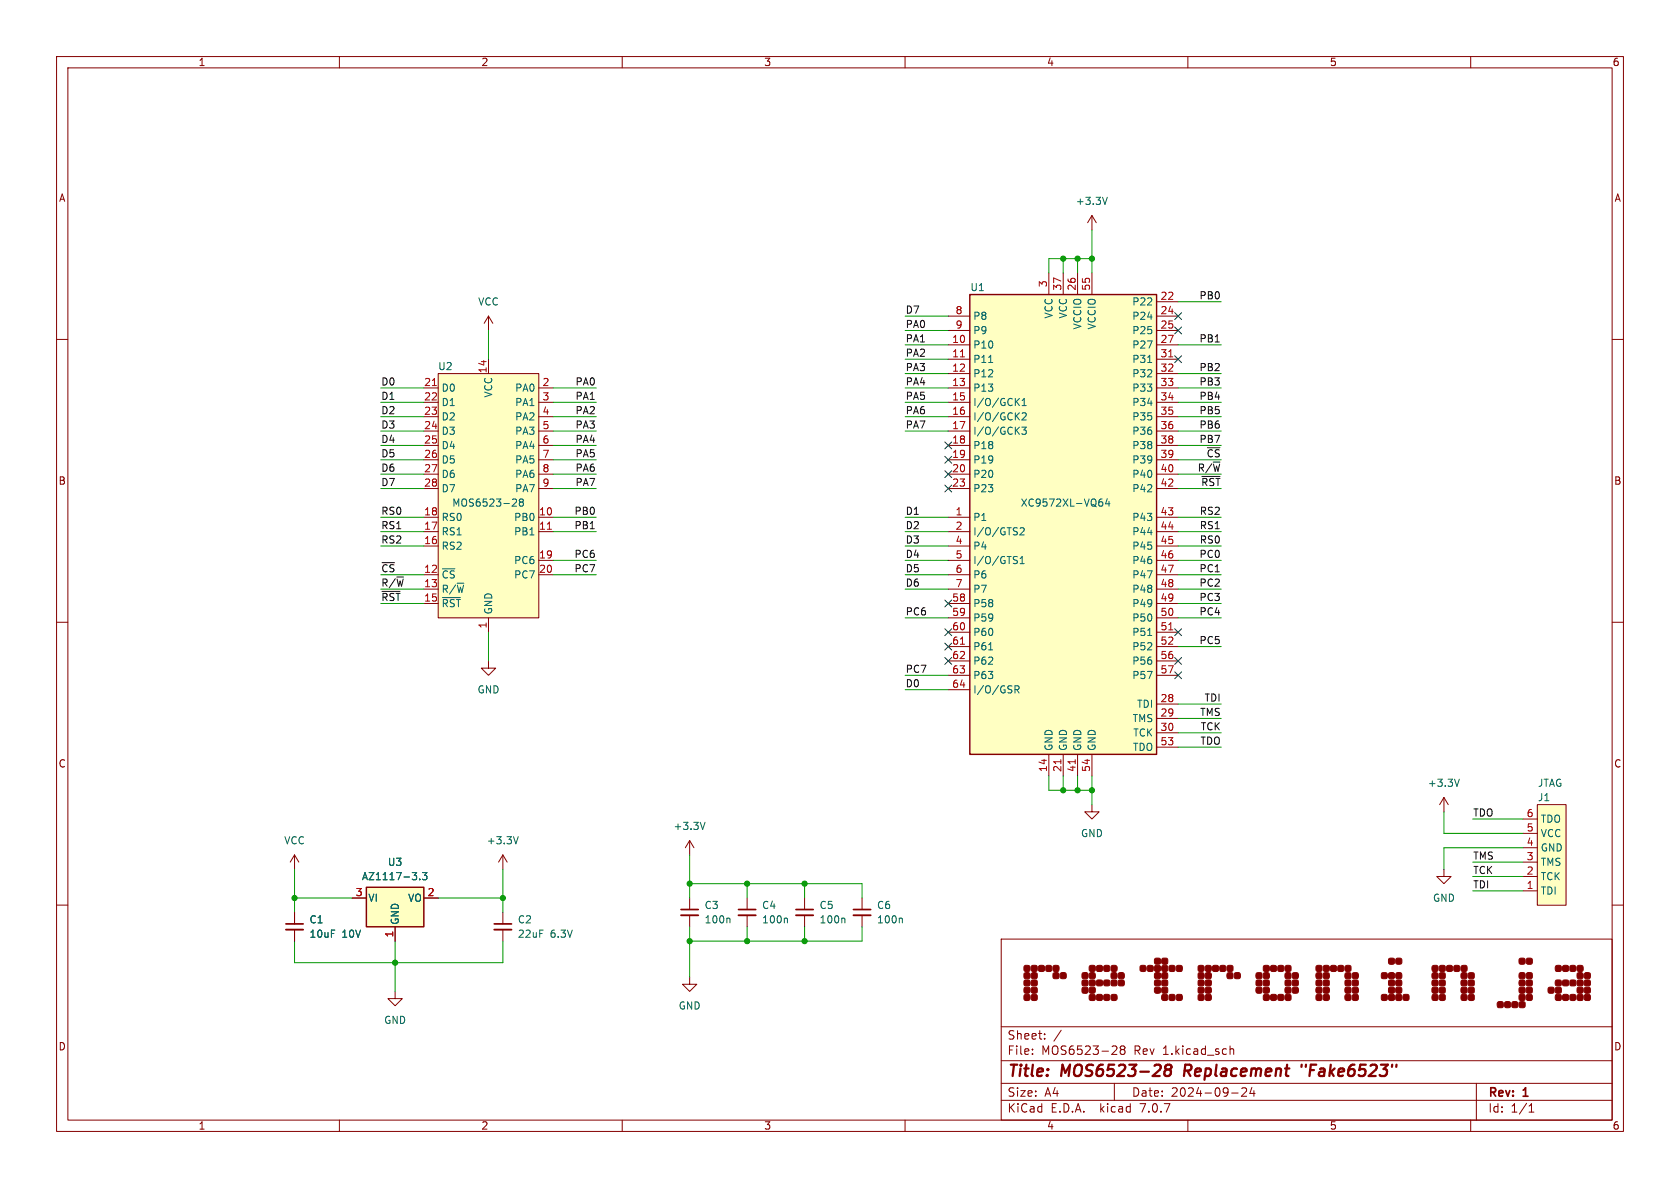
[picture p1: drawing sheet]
<svg xmlns="http://www.w3.org/2000/svg" width="297mm" height="210mm" viewBox="0 0 297 210" stroke-linecap="round" stroke-linejoin="round" font-family="sans-serif">
<g fill="none" stroke="#840000" stroke-width=".18">
<path d="M10 10h277v190h-277zM12 12h273v186h-273zM60 10v2M110 10v2M160 10v2M210 10v2M260 10v2M193 38.1l-.7 1.3M193 38.1v2.5M193 38.1l.8 1.3M10 60h2M86.4 55.9l-.8 1.3"/>
<path d="M86.4 55.9v2.5M86.4 55.9l.7 1.3M167.6 55.9h3.8M167.6 58.4h3.8M185.4 48.3v3.8M188 48.3v3.8M190.5 48.3v3.8M193 48.3v3.8M204.5 53.3h3.8M204.5 55.9h3.8M204.5 58.4h3.8M285 60h2"/>
<path d="M74.9 68.6h2.6M74.9 71.1h2.6M74.9 73.7h2.6M74.9 76.2h2.6M74.9 78.7h2.6M77.5 66h17.7v43.2h-17.7zM86.4 63.5v2.5M95.2 68.6h2.6M95.2 71.1h2.6M95.2 73.7h2.6M95.2 76.2h2.6M95.2 78.7h2.6"/>
<path d="M167.6 61h3.8M167.6 63.5h3.8M167.6 66h3.8M167.6 68.6h3.8M167.6 71.1h3.8M167.6 73.7h3.8M167.6 76.2h3.8M167.6 78.7h3.8M204.5 61h3.8M204.5 63.5h3.8M204.5 66h3.8M204.5 68.6h3.8"/>
<path d="M204.5 71.1h3.8M204.5 73.7h3.8M204.5 76.2h3.8M204.5 78.7h3.8M74.9 91.4h2.6M74.9 81.3h2.6M74.9 94h2.6M74.9 83.8h2.6M74.9 86.4h2.6M74.9 96.5h2.6M95.2 91.4h2.6M95.2 81.3h2.6"/>
<path d="M95.2 94h2.6M95.2 83.8h2.6M95.2 86.4h2.6M95.2 99.1h2.6M167.6 91.4h3.8M167.6 81.3h3.8M167.6 94h3.8M167.6 83.8h3.8M167.6 86.4h3.8M167.6 96.5h3.8M167.6 99.1h3.8M204.5 91.4h3.8"/>
<path d="M204.5 81.3h3.8M204.5 94h3.8M204.5 83.8h3.8M204.5 86.4h3.8M204.5 96.5h3.8M204.5 99.1h3.8M10 110h2M74.9 101.6h2.6M74.9 104.1h2.6M74.9 106.7h2.6M86.4 116.8v1.3h1.2l-1.2 1.3-1.3-1.3h1.3M86.4 109.2v2.6"/>
<path d="M95.2 101.6h2.6M167.6 101.6h3.8M167.6 104.1h3.8M167.6 106.7h3.8M167.6 109.2h3.8M167.6 111.8h3.8M167.6 114.3h3.8M167.6 116.8h3.8M167.6 119.4h3.8M204.5 101.6h3.8M204.5 104.1h3.8M204.5 106.7h3.8"/>
<path d="M204.5 109.2h3.8M204.5 111.8h3.8M204.5 114.3h3.8M204.5 116.8h3.8M204.5 119.4h3.8M285 110h2M167.6 121.9h3.8M185.4 133.4v3.8M188 133.4v3.8M190.5 133.4v3.8M193 133.4v3.8M204.5 124.5h3.8"/>
<path d="M204.5 127h3.8M204.5 129.5h3.8M204.5 132.1h3.8M10 160h2M52.1 151.1v2.6M52.1 151.1l-.8 1.3M52.1 151.1l.7 1.3M62.2 158.8h2.6M74.9 158.8h2.6M88.9 151.1l-.8 1.3M88.9 151.1v2.6M88.9 151.1l.8 1.3"/>
<path d="M121.9 148.6v2.5M121.9 158.8v2M121.9 148.6l-.7 1.3M121.9 148.6l.8 1.3M132.1 158.8v2M142.2 158.8v2M152.4 158.8v2M193 142.2v1.3h1.3l-1.3 1.3-1.2-1.3h1.2M255.3 153.7v1.2h1.2l-1.2 1.3-1.3-1.3h1.3M255.3 141l-.8 1.2M255.3 141v2.5M255.3 141l.7 1.2"/>
<path d="M269.2 157.5h2.6M269.2 154.9h2.6M269.2 152.4h2.6M269.2 149.9h2.6M269.2 147.3h2.6M269.2 144.8h2.6M271.8 142.2h5.1v17.8h-5.1zM285 160h2M52.1 161.3v2M52.1 164.3v2.1M69.8 175.3v1.2h1.3l-1.3 1.3-1.2-1.3h1.2M69.8 163.8v2.6"/>
<path d="M88.9 161.3v2M88.9 164.3v2.1M121.9 172.7v1.3h1.3l-1.3 1.3-1.3-1.3h1.3M121.9 161.8v2M132.1 161.8v2M142.2 161.8v2M152.4 161.8v2M177 166h108v32h-108zM60 198v2M110 198v2M160 198v2M177 194.5h108"/>
<path d="M177 191.5h108M177 187.5h108M177 181.5h108M182.5 186.3v.1M182.5 185.5v.1M184.7 183.6v.1M184.7 182.8v.1M187.6 182.1l-1.3 2M196.8 184.9l.5 .1 .2 .3-1 1.1h1M197 191.5v3M198.3 185.5l-.3-.2 .3-.4h.3l.3 .3-.3 .3M198.3 185.5l-.3 .3 .1 .5 .2 .1h.3l.3-.3-.1-.4-.2-.2"/>
<path d="M198.3 185.5h.3M210 198v2M217.5 184.9v1.5M217.5 185.5l.2-.1 .3 .1 .1 .9M217.7 193.2h1.2M220.3 192.4v.5l-.8 .9h.9M221.3 192.2l-.3 1.1h.9M221.7 192.8v1M260 198v2M261 191.5v6.5M270.3 196.6h.9M270.3 195.5l.4-.4v1.5"/>
</g>
<path d="M206.3 189.1l-.3-.2v-.3a.64 .64 0 0 1 1.1-.2 .44 .44 0 0 1-.4 .7M206.3 189.1a.65 .65 0 0 0-.3 1 .65 .65 0 0 0 .8-.1 .65 .65 0 0 0 .1-.8l-.2-.1M206.3 189.1h.4M209.6 188.2l-.3 2M230.1 188.2v.4M230.9 188.2l-.1 .4" fill="none" stroke="#840000" stroke-width=".4"/>
<g fill="#840000" stroke="#840000" stroke-width=".18">
<path d="M264.8 177.2a.59 .59 0 0 1 .8 0 .59 .59 0 0 1 0 .8 .59 .59 0 0 1-.8 0l-.1-.6z"/>
<path d="M266.1 177.2a.61 .61 0 0 1 .9 0 .61 .61 0 0 1-.1 .8 .61 .61 0 0 1-.9-.1z"/>
<path d="M194 175.8a.6 .6 0 0 1 .9 .2 .6 .6 0 0 1-.2 .8 .6 .6 0 0 1-.9-.2z"/>
<path d="M226 175.9v-.1a.6 .6 0 0 1 .9 .1 .6 .6 0 0 1-.1 .9 .6 .6 0 0 1-.9-.2z"/>
<path d="M246.8 175.9a.59 .59 0 0 1 .9 0 .59 .59 0 0 1-.1 .9 .59 .59 0 0 1-.8-.2z"/>
<path d="M248.2 175.8a.6 .6 0 0 1 .8 .2 .6 .6 0 0 1-.1 .8 .6 .6 0 0 1-.9-.2z"/>
<path d="M253.3 175.8a.6 .6 0 0 1 .9 .2 .6 .6 0 0 1-.2 .8 .6 .6 0 0 1-.8-.2z"/>
<path d="M270 175.8a.6 .6 0 0 1 .8 .2 .6 .6 0 0 1-.1 .8 .6 .6 0 0 1-.9-.2z"/>
<path d="M275.1 175.8a.6 .6 0 0 1 .9 .2 .6 .6 0 0 1-.2 .8 .6 .6 0 0 1-.8-.2z"/>
<path d="M191.4 174.6v-.1a.62 .62 0 0 1 .9 .2 .62 .62 0 0 1-.1 .8 .62 .62 0 0 1-.9-.1z"/>
<path d="M192.7 174.6v-.1a.6 .6 0 0 1 .8 .2 .6 .6 0 0 1-.1 .8 .6 .6 0 0 1-.8-.1l-.1-.5z"/>
<path d="M213.2 174.6a.61 .61 0 0 1 .8 0 .61 .61 0 0 1 0 .9 .61 .61 0 0 1-.9-.1z"/>
<path d="M223.4 174.6a.61 .61 0 0 1 .9 0 .61 .61 0 0 1-.1 .9 .61 .61 0 0 1-.8-.1z"/>
<path d="M228.5 174.6a.6 .6 0 0 1 .9 0 .6 .6 0 0 1 0 .9 .6 .6 0 0 1-.9-.1z"/>
<path d="M234 174.6a.6 .6 0 0 1 .9 0 .6 .6 0 0 1-.1 .9 .6 .6 0 0 1-.8-.1z"/>
<path d="M239.1 174.6a.6 .6 0 0 1 .9 0 .6 .6 0 0 1 0 .9 .6 .6 0 0 1-.9-.1z"/>
<path d="M245.5 174.6a.61 .61 0 0 1 .9 0 .61 .61 0 0 1 0 .9 .61 .61 0 0 1-.9-.1z"/>
<path d="M181.1 173.3a.62 .62 0 0 1 .8 0 .62 .62 0 0 1 .2 .8 .62 .62 0 0 1-.9 .2 .62 .62 0 0 1-.1-1z"/>
<path d="M182.4 173.3l.2-.1a.6 .6 0 0 1 .8 .3 .6 .6 0 0 1-.3 .8 .6 .6 0 0 1-.8-.4z"/>
<path d="M192.7 173.3l.1-.1a.57 .57 0 0 1 .8 .3v.2a.51 .51 0 0 1-.1 .5 .51 .51 0 0 1-.6 .1 .59 .59 0 0 1-.2-1z"/>
<path d="M195.2 173.3l.1-.1a.56 .56 0 0 1 .9 .6v.2a.64 .64 0 0 1-1 .1l-.1-.5z"/>
<path d="M196.5 173.3a.63 .63 0 0 1 1 .3 .52 .52 0 0 1-.1 .6 .52 .52 0 0 1-.6 .1 .46 .46 0 0 1-.4-.8z"/>
<path d="M197.8 173.3a.62 .62 0 0 1 .8 0 .62 .62 0 0 1 .2 .8 .62 .62 0 0 1-1 .2 .62 .62 0 0 1 0-1z"/>
<path d="M204.2 173.3l.1-.1a.6 .6 0 0 1 .8 .3 .6 .6 0 0 1-.1 .7 .6 .6 0 0 1-.8 0l-.1-.6z"/>
<path d="M211.9 173.3a.66 .66 0 0 1 1 .3 .59 .59 0 0 1-.8 .7 .59 .59 0 0 1-.2-1z"/>
<path d="M213.2 173.3h.1a.62 .62 0 0 1 .9 .2 .56 .56 0 0 1-.1 .7 .56 .56 0 0 1-.7 .1 .37 .37 0 0 1-.3-.5z"/>
<path d="M234 173.3a.63 .63 0 0 1 1 .3 .52 .52 0 0 1-.1 .6 .52 .52 0 0 1-.6 .1 .46 .46 0 0 1-.4-.8z"/>
<path d="M245.6 173.3h.1a.59 .59 0 0 1 .9 .2v.2a.51 .51 0 0 1-.2 .5 .51 .51 0 0 1-.6 .1 .37 .37 0 0 1-.3-.5z"/>
<path d="M246.9 173.3l.1-.1a.57 .57 0 0 1 .8 .3v.2a.51 .51 0 0 1-.1 .5 .51 .51 0 0 1-.6 .1 .59 .59 0 0 1-.2-1z"/>
<path d="M253.3 173.3l.1-.1a.6 .6 0 0 1 .8 .3 .6 .6 0 0 1-.2 .7 .6 .6 0 0 1-.8 0l-.1-.6z"/>
<path d="M258.4 173.3l.1-.1a.6 .6 0 0 1 .8 .3 .6 .6 0 0 1-.1 .8 .6 .6 0 0 1-.8-.1l-.1-.6z"/>
<path d="M268.7 173.3l.1-.1a.57 .57 0 0 1 .8 .3v.2a.51 .51 0 0 1-.1 .5 .51 .51 0 0 1-.6 .1 .58 .58 0 0 1-.4-.4 .58 .58 0 0 1 .2-.6z"/>
<path d="M269.9 173.3a.64 .64 0 0 1 1 .3 .52 .52 0 0 1-.1 .6 .52 .52 0 0 1-.6 .1 .47 .47 0 0 1-.4-.8z"/>
<path d="M277.6 173.3a.63 .63 0 0 1 1 .3 .52 .52 0 0 1-.1 .6 .52 .52 0 0 1-.6 .1 .46 .46 0 0 1-.4-.8z"/>
<path d="M278.9 173.3a.62 .62 0 0 1 .8 0 .62 .62 0 0 1 .2 .8 .62 .62 0 0 1-.9 .2 .62 .62 0 0 1-.1-1z"/>
<path d="M280.2 173.3l.1-.1a.59 .59 0 0 1 .9 .3 .59 .59 0 0 1-.4 .8 .59 .59 0 0 1-.7-.4z"/>
<path d="M181.1 172a.62 .62 0 0 1 .9 0 .62 .62 0 0 1-.1 .9 .62 .62 0 0 1-.9-.1z"/>
<path d="M186.2 172a.6 .6 0 0 1 .9 .1 .6 .6 0 0 1-.1 .8 .6 .6 0 0 1-.8 0z"/>
<path d="M187.6 172a.63 .63 0 0 1 .8 .1 .63 .63 0 0 1-.1 .9 .63 .63 0 0 1-.8-.2l-.1-.5z"/>
<path d="M192.7 172a.63 .63 0 0 1 .9 .1 .63 .63 0 0 1-.1 .9 .63 .63 0 0 1-.9-.2v-.6z"/>
<path d="M197.8 172a.62 .62 0 0 1 .9 0 .62 .62 0 0 1-.1 .9 .62 .62 0 0 1-.9-.1z"/>
<path d="M205.5 172h.1a.62 .62 0 0 1 .8 .1 .62 .62 0 0 1-.1 .9 .62 .62 0 0 1-.9-.2z"/>
<path d="M211.9 172h.1a.58 .58 0 0 1 .9 .3 .59 .59 0 0 1-.7 .7 .59 .59 0 0 1-.4-.9z"/>
<path d="M222.1 172.1a.61 .61 0 0 1 .7-.1 .61 .61 0 0 1 .3 .7 .57 .57 0 0 1-.6 .3 .57 .57 0 0 1-.5-.5z"/>
<path d="M227.3 172h.1a.62 .62 0 0 1 .8 .1 .62 .62 0 0 1-.2 .9 .62 .62 0 0 1-.8-.2z"/>
<path d="M228.6 172h.1a.58 .58 0 0 1 .9 .3 .57 .57 0 0 1-.4 .7 .57 .57 0 0 1-.7-.3z"/>
<path d="M232.7 172h.1a.61 .61 0 0 1 .9 .1 .61 .61 0 0 1-.2 .9 .61 .61 0 0 1-.8-.2z"/>
<path d="M237.8 172.1a.61 .61 0 0 1 .8-.1 .61 .61 0 0 1 .2 .7 .57 .57 0 0 1-.6 .3 .57 .57 0 0 1-.5-.5z"/>
<path d="M239.2 172h.1a.58 .58 0 0 1 .9 .3 .57 .57 0 0 1-.4 .7 .57 .57 0 0 1-.7-.3z"/>
<path d="M244.3 172h.1a.58 .58 0 0 1 .9 .3 .59 .59 0 0 1-.7 .7 .59 .59 0 0 1-.4-.9z"/>
<path d="M245.6 172a.6 .6 0 0 1 .8 .1 .6 .6 0 0 1 0 .8 .6 .6 0 0 1-.9 0z"/>
<path d="M246.9 172a.63 .63 0 0 1 .9 .1 .63 .63 0 0 1-.2 .9 .63 .63 0 0 1-.8-.2v-.6z"/>
<path d="M253.2 172.1a.62 .62 0 0 1 1 0 .62 .62 0 0 1-.1 .9 .62 .62 0 0 1-.9-.2z"/>
<path d="M254.5 172h.1a.61 .61 0 0 1 .9 .1 .61 .61 0 0 1-.2 .9 .61 .61 0 0 1-.8-.2z"/>
<path d="M259.6 172.1a.61 .61 0 0 1 .8-.1 .61 .61 0 0 1 .2 .7 .58 .58 0 0 1-.5 .3 .58 .58 0 0 1-.5-.3z"/>
<path d="M268.7 172a.63 .63 0 0 1 .9 .1 .63 .63 0 0 1-.1 .9 .63 .63 0 0 1-.9-.2l-.1-.5z"/>
<path d="M278.9 172a.62 .62 0 0 1 .9 0 .62 .62 0 0 1-.1 .9 .62 .62 0 0 1-.9-.1z"/>
<path d="M182.4 170.7a.6 .6 0 0 1 .9 .1 .6 .6 0 0 1-.2 .9 .6 .6 0 0 1-.8-.2z"/>
<path d="M194 170.7a.61 .61 0 0 1 .9 .1 .61 .61 0 0 1-.2 .9 .61 .61 0 0 1-.8-.2l-.1-.5z"/>
<path d="M201.6 170.8a.6 .6 0 0 1 .9 0 .6 .6 0 0 1-.1 .8 .6 .6 0 0 1-.9-.1z"/>
<path d="M204.2 170.7h.1a.61 .61 0 0 1 .8 .1 .61 .61 0 0 1-.2 .9 .61 .61 0 0 1-.8-.2z"/>
<path d="M214.4 170.7h.1a.6 .6 0 0 1 .9 .1 .6 .6 0 0 1-.2 .9 .6 .6 0 0 1-.8-.2z"/>
<path d="M215.8 170.7a.61 .61 0 0 1 .8 .1 .61 .61 0 0 1-.1 .9 .61 .61 0 0 1-.8-.2l-.1-.5z"/>
<path d="M223.4 170.8a.6 .6 0 0 1 .9 0 .6 .6 0 0 1-.1 .8 .6 .6 0 0 1-.8 0z"/>
<path d="M234 170.8a.6 .6 0 0 1 .9 0 .6 .6 0 0 1-.1 .8 .6 .6 0 0 1-.9-.1z"/>
<path d="M236.6 170.7a.62 .62 0 0 1 .9 .1 .62 .62 0 0 1-.1 .9 .62 .62 0 0 1-.9-.2z"/>
<path d="M253.3 170.7a.61 .61 0 0 1 .9 .1 .61 .61 0 0 1-.1 .9 .61 .61 0 0 1-.9-.2v-.5z"/>
<path d="M255.8 170.8a.6 .6 0 0 1 .9 0 .6 .6 0 0 1-.1 .8 .6 .6 0 0 1-.9-.1z"/>
<path d="M258.4 170.7a.62 .62 0 0 1 .9 .1 .62 .62 0 0 1-.1 .9 .62 .62 0 0 1-.9-.2z"/>
<path d="M275.1 170.7a.61 .61 0 0 1 .9 .1 .61 .61 0 0 1-.2 .9 .61 .61 0 0 1-.8-.2l-.1-.5z"/>
<path d="M277.6 170.8a.6 .6 0 0 1 .9 0 .6 .6 0 0 1-.1 .8 .6 .6 0 0 1-.9-.1z"/>
<circle cx="267.8" cy="177.6" r=".59"/>
<circle cx="269.1" cy="177.6" r=".61"/>
<circle cx="181.6" cy="176.3" r=".57"/>
<circle cx="182.9" cy="176.3" r=".6"/>
<circle cx="193.1" cy="176.4" r=".61"/>
<circle cx="195.7" cy="176.4" r=".6"/>
<circle cx="197" cy="176.3" r=".59"/>
<circle cx="205.9" cy="176.4" r=".6"/>
<circle cx="207.2" cy="176.4" r=".61"/>
<circle cx="208.5" cy="176.3" r=".57"/>
<circle cx="212.3" cy="176.4" r=".61"/>
<circle cx="213.6" cy="176.3" r=".57"/>
<circle cx="223.9" cy="176.3" r=".59"/>
<circle cx="225.2" cy="176.3" r=".57"/>
<circle cx="227.7" cy="176.4" r=".6"/>
<circle cx="233.2" cy="176.4" r=".6"/>
<circle cx="234.5" cy="176.3" r=".58"/>
<circle cx="238.3" cy="176.3" r=".6"/>
<circle cx="239.6" cy="176.4" r=".61"/>
<circle cx="244.7" cy="176.4" r=".61"/>
<circle cx="246" cy="176.3" r=".57"/>
<circle cx="255" cy="176.4" r=".6"/>
<circle cx="258.8" cy="176.3" r=".6"/>
<circle cx="260.1" cy="176.3" r=".6"/>
<circle cx="269.1" cy="176.4" r=".61"/>
<circle cx="276.8" cy="176.4" r=".6"/>
<circle cx="278.1" cy="176.3" r=".58"/>
<circle cx="279.4" cy="176.4" r=".6"/>
<circle cx="280.6" cy="176.3" r=".6"/>
<circle cx="181.6" cy="175.1" r=".6"/>
<circle cx="182.9" cy="175.1" r=".59"/>
<circle cx="204.7" cy="175.1" r=".59"/>
<circle cx="205.9" cy="175.1" r=".6"/>
<circle cx="212.3" cy="175.1" r=".61"/>
<circle cx="222.6" cy="175" r=".58"/>
<circle cx="227.7" cy="175.1" r=".6"/>
<circle cx="233.2" cy="175" r=".58"/>
<circle cx="238.3" cy="175.1" r=".6"/>
<circle cx="247.3" cy="175.1" r=".59"/>
<circle cx="253.7" cy="175.1" r=".59"/>
<circle cx="255" cy="175" r=".58"/>
<circle cx="258.9" cy="175.1" r=".59"/>
<circle cx="260.1" cy="175.1" r=".6"/>
<circle cx="269.1" cy="175.1" r=".6"/>
<circle cx="270.3" cy="175.1" r=".59"/>
<circle cx="274.2" cy="175.1" r=".59"/>
<circle cx="275.5" cy="175.1" r=".6"/>
<circle cx="279.3" cy="175.1" r=".6"/>
<circle cx="280.7" cy="175.1" r=".59"/>
<circle cx="191.8" cy="173.8" r=".59"/>
<circle cx="194.4" cy="173.7" r=".56"/>
<circle cx="205.9" cy="173.8" r=".59"/>
<circle cx="222.6" cy="173.8" r=".59"/>
<circle cx="223.9" cy="173.8" r=".59"/>
<circle cx="227.7" cy="173.8" r=".59"/>
<circle cx="229" cy="173.8" r=".59"/>
<circle cx="233.2" cy="173.8" r=".59"/>
<circle cx="238.3" cy="173.8" r=".59"/>
<circle cx="239.6" cy="173.8" r=".59"/>
<circle cx="255" cy="173.8" r=".59"/>
<circle cx="260.1" cy="173.8" r=".59"/>
<circle cx="275.5" cy="173.8" r=".58"/>
<circle cx="276.8" cy="173.8" r=".59"/>
<circle cx="182.9" cy="172.5" r=".6"/>
<circle cx="191.8" cy="172.5" r=".61"/>
<circle cx="197" cy="172.5" r=".61"/>
<circle cx="204.7" cy="172.5" r=".6"/>
<circle cx="213.6" cy="172.5" r=".61"/>
<circle cx="217.5" cy="172.5" r=".59"/>
<circle cx="218.8" cy="172.5" r=".61"/>
<circle cx="223.9" cy="172.5" r=".61"/>
<circle cx="234.5" cy="172.5" r=".6"/>
<circle cx="258.8" cy="172.5" r=".6"/>
<circle cx="270.4" cy="172.5" r=".59"/>
<circle cx="280.6" cy="172.5" r=".6"/>
<circle cx="181.6" cy="171.2" r=".56"/>
<circle cx="184.1" cy="171.2" r=".6"/>
<circle cx="185.4" cy="171.2" r=".61"/>
<circle cx="186.7" cy="171.2" r=".57"/>
<circle cx="193.1" cy="171.2" r=".61"/>
<circle cx="195.7" cy="171.2" r=".6"/>
<circle cx="197" cy="171.2" r=".59"/>
<circle cx="203.4" cy="171.2" r=".56"/>
<circle cx="205.9" cy="171.2" r=".6"/>
<circle cx="207.2" cy="171.2" r=".6"/>
<circle cx="208.5" cy="171.2" r=".57"/>
<circle cx="212.3" cy="171.2" r=".6"/>
<circle cx="213.6" cy="171.2" r=".57"/>
<circle cx="217.5" cy="171.2" r=".6"/>
<circle cx="225.2" cy="171.2" r=".56"/>
<circle cx="226.4" cy="171.2" r=".61"/>
<circle cx="227.7" cy="171.2" r=".6"/>
<circle cx="233.2" cy="171.2" r=".6"/>
<circle cx="235.8" cy="171.2" r=".59"/>
<circle cx="238.3" cy="171.2" r=".6"/>
<circle cx="255" cy="171.2" r=".6"/>
<circle cx="257.6" cy="171.2" r=".59"/>
<circle cx="276.8" cy="171.2" r=".6"/>
<circle cx="279.4" cy="171.2" r=".59"/>
<circle cx="204.7" cy="169.9" r=".59"/>
<circle cx="205.9" cy="169.9" r=".6"/>
<circle cx="246" cy="169.9" r=".59"/>
<circle cx="247.3" cy="169.9" r=".59"/>
<circle cx="269.1" cy="169.9" r=".59"/>
<circle cx="270.4" cy="169.9" r=".6"/>
</g>
<path d="M50.5 164.3h3.1M87.4 164.3h3M120.4 161.8h3M130.6 161.8h3M140.7 161.8h3.1M150.9 161.8h3" fill="none" stroke="#840000" stroke-width=".33"/>
<path d="M50.5 163.3h3.1M87.4 163.3h3M120.4 160.8h3M130.6 160.8h3M140.7 160.8h3.1M150.9 160.8h3" fill="none" stroke="#840000" stroke-width=".3"/>
<g fill="none" stroke="#006464" stroke-width=".18">
<path d="M195.8 34.9l-.5 1.2M174.8 64.1h.7M179.7 71l.5 .7M179.7 73.5l.5 .7M179.7 76.1l.5 .7M180.2 70.4l-.7 .8M180.2 73l-.7 .7M180.2 75.5l-.7 .7M180.6 75.5h.8l-.4 .5 .4 .1v.6l-.2 .1-.6-.1M180.7 71.7h.7M180.7 70.8l.4-.4v1.3M180.7 73.1l.5-.1 .2 .3-.8 .9h.8"/>
<path d="M202.9 64.1h.7M90.8 88.2l.4 .1 .1 .3-.8 .9h.8M92 88.8l-.2-.3 .2-.3h.3l.2 .3-.2 .3M92 88.8l-.2 .2 .1 .4 .1 .1 .4-.1 .1-.2v-.2l-.2-.2M92 88.8h.3M179.6 99l.3 .3-.3 .3M179.7 98.4h.2M180.3 93.4l.5-.1 .3 .4-.8 .9h.8M180.3 99.6h.8M180.3 98.7l.4-.3v1.2M194.5 88.7l.3 .1 .2 .1-.1 .5-.4 .1M194.8 88.2l-.3 .1"/>
<path d="M195.8 88.1l-.4 1h.8M196.1 88.6v.9M78.2 105.6h3.2M174.8 114.9h.7M202.9 112.3h.7M179.4 121.9l.6-.1 .2-.1-.1-.3-.7-.2v1.3M179.7 121.9l.5 .6M258 137.7l-.4 1.3M74.2 155.4v.1M74.7 154.2h.8l-.4 .5 .3 .2v.5l-.2 .1-.5-.1M91.6 147.9l-.4 1.3M124.6 145.4l-.4 1.2"/>
<path d="M128.9 162.3l.1 .2v.6M139 162.3l.2 .2v.6M149.2 162.3l.2 .2v.6M159.3 162.3l.2 .2v.6"/>
</g>
<g fill="#ffffc2" stroke="#ffffc2" stroke-width=".18">
<path d="M64.8 156.8h10.1v7h-10.1z"/>
<path d="M271.8 142.2h5.1v17.8h-5.1z"/>
<path d="M171.4 52.1h33.1v81.3h-33.1z"/>
<path d="M77.5 66h17.7v43.2h-17.7z"/>
</g>
<path d="M171.4 52.1h33.1v81.3h-33.1zM64.8 156.8h10.1v7h-10.1z" fill="none" stroke="#840000" stroke-width=".25"/>
<path d="M76.4 68.2h.8M169.8 63.1h.7M206.6 63.1h.7M96.8 93.6h.7M169.8 113.9h.7M206.6 111.3h.7M187.5 134.3v.7M190.1 134.3v.7" fill="none" stroke="#a90000" stroke-width=".18"/>
<path d="M212.5 84.2h3.2M67.5 104.5h3.2" fill="none" stroke="#0f0f0f" stroke-width=".18"/>
<g fill="none" stroke="#009600" stroke-width=".18">
<path d="M86.4 58.4v5.1M160 55.9h7.6M160 58.4h7.6M188 45.7v2.6M190.5 45.7v2.6M193 40.6v7.7M193 45.7h-7.6v2.6M208.3 53.3h7.6M67.3 68.6h7.6M67.3 71.1h7.6M67.3 73.7h7.6M67.3 76.2h7.6"/>
<path d="M67.3 78.7h7.6M97.8 68.6h7.6M97.8 71.1h7.6M97.8 73.7h7.6M97.8 76.2h7.6M97.8 78.7h7.6M160 61h7.6M160 63.5h7.6M160 66h7.6M160 68.6h7.6M160 71.1h7.6M160 73.7h7.6"/>
<path d="M160 76.2h7.6M208.3 61h7.6M208.3 66h7.6M208.3 68.6h7.6M208.3 71.1h7.6M208.3 73.7h7.6M208.3 76.2h7.6M208.3 78.7h7.6M67.3 91.4h7.6M67.3 94h7.6M67.3 96.5h7.6M67.3 83.8h7.6"/>
<path d="M67.3 81.3h7.6M67.3 86.4h7.6M97.8 99.1h7.6M97.8 91.4h7.6M97.8 94h7.6M97.8 83.8h7.6M97.8 81.3h7.6M97.8 86.4h7.6M160 99.1h7.6M160 91.4h7.6M160 94h7.6M160 96.5h7.6"/>
<path d="M208.3 99.1h7.6M208.3 91.4h7.6M208.3 94h7.6M208.3 96.5h7.6M208.3 83.8h7.6M208.3 81.3h7.6M208.3 86.4h7.6M67.3 104.1h7.6M67.3 106.7h7.6M67.3 101.6h7.6M86.4 111.8v5M97.8 101.6h7.6"/>
<path d="M160 104.1h7.6M160 109.2h7.6M160 101.6h7.6M160 119.4h7.6M208.3 104.1h7.6M208.3 106.7h7.6M208.3 109.2h7.6M208.3 114.3h7.6M208.3 101.6h7.6M160 121.9h7.6M185.4 137.2v2.5h7.6M188 137.2v2.5"/>
<path d="M190.5 137.2v2.5M193 137.2v5M208.3 127h7.6M208.3 129.5h7.6M208.3 132.1h7.6M208.3 124.5h7.6M52.1 158.8h10.1M52.1 153.7v7.6M77.5 158.8h11.4M88.9 153.7v7.6M121.9 151.1v7.7M121.9 156.2h30.5v2.6"/>
<path d="M132.1 156.2v2.6M142.2 156.2v2.6M255.3 143.5v3.8h13.9M260.3 157.5h8.9M260.3 152.4h8.9M260.3 154.9h8.9M260.3 144.8h8.9M269.2 149.9h-13.9v3.8M52.1 166.4v3.8h36.8v-3.8M69.8 166.4v8.9M121.9 163.8v8.9M132.1 163.8v2.6"/>
<path d="M142.2 163.8v2.6M152.4 163.8v2.6h-30.5"/>
</g>
<g fill="none" stroke="#000084" stroke-width=".18">
<path d="M207.7 57.8l1.2 1.2M207.7 55.3l1.2 1.2M208.9 57.8l-1.2 1.2M208.9 55.3l-1.2 1.2M167 78.1l1.2 1.2M168.2 78.1l-1.2 1.2M207.7 62.9l1.2 1.2M208.9 62.9l-1.2 1.2M167 83.2l1.2 1.2M167 80.7l1.2 1.2M167 85.8l1.2 1.2M168.2 83.2l-1.2 1.2"/>
<path d="M168.2 80.7l-1.2 1.2M168.2 85.8l-1.2 1.2M167 106.1l1.2 1.2M167 111.2l1.2 1.2M167 113.7l1.2 1.2M167 116.2l1.2 1.2M168.2 106.1l-1.2 1.2M168.2 111.2l-1.2 1.2M168.2 113.7l-1.2 1.2M168.2 116.2l-1.2 1.2M207.7 111.2l1.2 1.2M207.7 116.2l1.2 1.2"/>
<path d="M207.7 118.8l1.2 1.2M208.9 111.2l-1.2 1.2M208.9 116.2l-1.2 1.2M208.9 118.8l-1.2 1.2"/>
</g>
<g fill="#009600" stroke="#009600" stroke-width=".18">
<circle cx="193" cy="45.7" r=".46"/>
<circle cx="190.5" cy="139.7" r=".46"/>
<circle cx="193" cy="139.7" r=".46"/>
<circle cx="188" cy="45.7" r=".46"/>
<circle cx="190.5" cy="45.7" r=".46"/>
<circle cx="52.1" cy="158.8" r=".46"/>
<circle cx="88.9" cy="158.8" r=".46"/>
<circle cx="69.8" cy="170.2" r=".46"/>
<circle cx="188" cy="139.7" r=".46"/>
<circle cx="142.2" cy="156.2" r=".46"/>
<circle cx="142.2" cy="166.4" r=".46"/>
<circle cx="132.1" cy="166.4" r=".46"/>
<circle cx="121.9" cy="166.4" r=".46"/>
<circle cx="132.1" cy="156.2" r=".46"/>
<circle cx="121.9" cy="156.2" r=".46"/>
</g>
<g font-size="2.8" fill="#840000">
<text x="178" y="190.9">Title:</text>
<text x="187.7" y="190.9">MOS6523-28</text>
<text x="210.2" y="190.9">Replacement</text>
<text x="231.6" y="190.9">&quot;Fake6523&quot;</text>
</g>
<g font-size="2.1" fill="#840000">
<text x="178" y="184">Sheet:</text>
<text x="178" y="186.7">File:</text>
<text x="184.1" y="186.7">MOS6523-28</text>
<text x="200.5" y="186.7">Rev</text>
<text x="205.8" y="186.7">1.kicad_sch</text>
<text x="178" y="196.9">KiCad</text>
<text x="178" y="194.1">Size:</text>
<text x="184.7" y="194.1">A4</text>
<text x="185.7" y="196.9">E.D.A.</text>
<text x="194.6" y="196.9">kicad</text>
<text x="200" y="194.1">Date:</text>
<text x="201.8" y="196.9">7.0.7</text>
<text x="207" y="194.1">2024-09-24</text>
<text x="263" y="194.3">Rev:</text>
<text x="263" y="196.9">Id:</text>
<text x="267.1" y="196.9">1/1</text>
<text x="269.4" y="194.3">1</text>
</g>
<g font-size="1.8" fill="#840000">
<text x="35" y="11.9">1</text>
<text x="85" y="11.9">2</text>
<text x="135" y="11.9">3</text>
<text x="185" y="11.9">4</text>
<text x="235" y="11.9">5</text>
<text x="285" y="11.9">6</text>
<text x="10.3" y="35.9">A</text>
<text x="285.3" y="35.9">A</text>
<text x="10.3" y="85.9">B</text>
<text x="285.3" y="85.9">B</text>
<text x="10.3" y="135.9">C</text>
<text x="285.3" y="135.9">C</text>
<text x="10.3" y="185.9">D</text>
<text x="285.3" y="185.9">D</text>
<text x="35" y="199.9">1</text>
<text x="85" y="199.9">2</text>
<text x="135" y="199.9">3</text>
<text x="185" y="199.9">4</text>
<text x="235" y="199.9">5</text>
<text x="285" y="199.9">6</text>
</g>
<g font-size="1.8" fill="#006464">
<text x="190.1" y="36.4">+3.3V</text>
<text x="171.5" y="51.7">U1</text>
<text x="84.4" y="54.2">VCC</text>
<text x="172" y="56.7">P8</text>
<text x="172" y="59.3">P9</text>
<text x="186.3" y="56.4" transform="rotate(-90 186.3 56.4)">VCC</text>
<text x="188.8" y="56.4" transform="rotate(-90 188.8 56.4)">VCC</text>
<text x="191.4" y="58.3" transform="rotate(-90 191.4 58.3)">VCCIO</text>
<text x="193.9" y="58.3" transform="rotate(-90 193.9 58.3)">VCCIO</text>
<text x="200.1" y="54.2">P22</text>
<text x="200.1" y="56.7">P24</text>
<text x="200.1" y="59.3">P25</text>
<text x="77.4" y="65.6">U2</text>
<text x="172" y="61.8">P10</text>
<text x="172" y="64.4">P11</text>
<text x="200.1" y="61.8">P27</text>
<text x="200.1" y="64.4">P31</text>
<text x="78" y="69.4">D0</text>
<text x="78" y="72">D1</text>
<text x="87.2" y="70.4" transform="rotate(-90 87.2 70.4)">VCC</text>
<text x="91" y="69.4">PA0</text>
<text x="91" y="72">PA1</text>
<text x="172" y="66.9">P12</text>
<text x="172" y="69.4">P13</text>
<text x="172" y="72">I/O/GCK1</text>
<text x="200.1" y="66.9">P32</text>
<text x="200.1" y="69.4">P33</text>
<text x="200.1" y="72">P34</text>
<text x="78" y="74.5">D2</text>
<text x="78" y="77.1">D3</text>
<text x="91" y="74.5">PA2</text>
<text x="91" y="77.1">PA3</text>
<text x="172" y="74.5">I/O/GCK2</text>
<text x="172" y="77.1">I/O/GCK3</text>
<text x="200.1" y="74.5">P35</text>
<text x="200.1" y="77.1">P36</text>
<text x="78" y="79.6">D4</text>
<text x="78" y="82.1">D5</text>
<text x="91" y="79.6">PA4</text>
<text x="91" y="82.1">PA5</text>
<text x="172" y="79.6">P18</text>
<text x="172" y="82.1">P19</text>
<text x="200.1" y="79.6">P38</text>
<text x="200.1" y="82.1">P39</text>
<text x="78" y="84.7">D6</text>
<text x="78" y="87.2">D7</text>
<text x="79.8" y="89.8">MOS6523-28</text>
<text x="91" y="84.7">PA6</text>
<text x="91" y="87.2">PA7</text>
<text x="172" y="84.7">P20</text>
<text x="172" y="87.2">P23</text>
<text x="180.3" y="89.8">XC9572XL-VQ64</text>
<text x="200.1" y="84.7">P40</text>
<text x="200.1" y="87.2">P42</text>
<text x="78" y="94.8">RS1</text>
<text x="78" y="92.3">RS0</text>
<text x="90.8" y="92.3">PB0</text>
<text x="90.8" y="94.8">PB1</text>
<text x="172" y="92.3">P1</text>
<text x="172" y="94.8">I/O/GTS2</text>
<text x="200.1" y="92.3">P43</text>
<text x="200.1" y="94.8">P44</text>
<text x="78" y="97.4">RS2</text>
<text x="90.8" y="99.9">PC6</text>
<text x="172" y="97.4">P4</text>
<text x="172" y="99.9">I/O/GTS1</text>
<text x="200.1" y="97.4">P45</text>
<text x="200.1" y="99.9">P46</text>
<text x="78" y="102.5">~{CS}</text>
<text x="78" y="105">R/~{W}</text>
<text x="78" y="107.5">~{RST}</text>
<text x="90.8" y="102.5">PC7</text>
<text x="172" y="107.5">P58</text>
<text x="172" y="102.5">P6</text>
<text x="172" y="105">P7</text>
<text x="200.1" y="102.5">P47</text>
<text x="200.1" y="105">P48</text>
<text x="200.1" y="107.5">P49</text>
<text x="87.2" y="108.7" transform="rotate(-90 87.2 108.7)">GND</text>
<text x="172" y="110.1">P59</text>
<text x="172" y="112.6">P60</text>
<text x="200.1" y="110.1">P50</text>
<text x="200.1" y="112.6">P51</text>
<text x="172" y="115.2">P61</text>
<text x="172" y="117.7">P62</text>
<text x="200.1" y="115.2">P52</text>
<text x="200.1" y="117.7">P56</text>
<text x="84.3" y="122.8">GND</text>
<text x="172" y="120.2">P63</text>
<text x="172" y="122.8">I/O/GSR</text>
<text x="200.1" y="120.2">P57</text>
<text x="200.9" y="125.3">TDI</text>
<text x="200.1" y="127.9">TMS</text>
<text x="200.3" y="130.4">TCK</text>
<text x="186.3" y="132.8" transform="rotate(-90 186.3 132.8)">GND</text>
<text x="188.8" y="132.8" transform="rotate(-90 188.8 132.8)">GND</text>
<text x="191.4" y="132.8" transform="rotate(-90 191.4 132.8)">GND</text>
<text x="193.9" y="132.8" transform="rotate(-90 193.9 132.8)">GND</text>
<text x="200.2" y="132.9">TDO</text>
<text x="252.3" y="139.3">+3.3V</text>
<text x="271.8" y="141.8">J1</text>
<text x="271.8" y="139.3">JTAG</text>
<text x="50.2" y="149.5">VCC</text>
<text x="86" y="149.5">+3.3V</text>
<text x="119" y="146.9">+3.3V</text>
<text x="191" y="148.2">GND</text>
<text x="272.3" y="148.2">VCC</text>
<text x="272.3" y="145.6">TDO</text>
<text x="63.9" y="155.8">AZ1117-3.3</text>
<text x="68.5" y="153.3">U3</text>
<text x="272.3" y="155.8">TCK</text>
<text x="272.3" y="153.3">TMS</text>
<text x="272.3" y="150.7">GND</text>
<text x="65" y="159.6">VI</text>
<text x="72.1" y="159.6">VO</text>
<text x="124.5" y="160.9">C3</text>
<text x="134.6" y="160.9">C4</text>
<text x="144.8" y="160.9">C5</text>
<text x="154.9" y="160.9">C6</text>
<text x="253.2" y="159.6">GND</text>
<text x="272.3" y="158.3">TDI</text>
<text x="54.6" y="163.4">C1</text>
<text x="54.6" y="166">10uF</text>
<text x="60.4" y="166">10V</text>
<text x="70.7" y="163.6" transform="rotate(-90 70.7 163.6)">GND</text>
<text x="91.4" y="163.4">C2</text>
<text x="91.4" y="166">22uF</text>
<text x="97.3" y="166">6.3V</text>
<text x="124.5" y="163.4">100n</text>
<text x="134.6" y="163.4">100n</text>
<text x="144.8" y="163.4">100n</text>
<text x="154.9" y="163.4">100n</text>
<text x="119.9" y="178.7">GND</text>
<text x="67.8" y="181.2">GND</text>
</g>
<g font-size="1.8" fill="#a90000">
<text x="185.2" y="50.9" transform="rotate(-90 185.2 50.9)">3</text>
<text x="187.7" y="51.5" transform="rotate(-90 187.7 51.5)">37</text>
<text x="190.2" y="51.5" transform="rotate(-90 190.2 51.5)">26</text>
<text x="192.8" y="51.5" transform="rotate(-90 192.8 51.5)">55</text>
<text x="205.1" y="53.1">22</text>
<text x="168.8" y="55.6">8</text>
<text x="168.8" y="58.2">9</text>
<text x="205.1" y="55.6">24</text>
<text x="205.1" y="58.2">25</text>
<text x="168.2" y="60.7">10</text>
<text x="168.2" y="63.2">11</text>
<text x="168.2" y="65.8">12</text>
<text x="205.1" y="60.7">27</text>
<text x="205.1" y="63.2">31</text>
<text x="205.1" y="65.8">32</text>
<text x="74.9" y="68.3">21</text>
<text x="74.9" y="70.9">22</text>
<text x="86.1" y="66.1" transform="rotate(-90 86.1 66.1)">14</text>
<text x="95.8" y="68.3">2</text>
<text x="95.8" y="70.9">3</text>
<text x="168.2" y="68.3">13</text>
<text x="168.2" y="70.9">15</text>
<text x="205.1" y="68.3">33</text>
<text x="205.1" y="70.9">34</text>
<text x="74.9" y="73.4">23</text>
<text x="74.9" y="75.9">24</text>
<text x="95.8" y="73.4">4</text>
<text x="95.8" y="75.9">5</text>
<text x="168.2" y="73.4">16</text>
<text x="168.2" y="75.9">17</text>
<text x="205.1" y="73.4">35</text>
<text x="205.1" y="75.9">36</text>
<text x="74.9" y="78.5">25</text>
<text x="74.9" y="81">26</text>
<text x="74.9" y="83.6">27</text>
<text x="95.8" y="78.5">6</text>
<text x="95.8" y="81">7</text>
<text x="95.8" y="83.6">8</text>
<text x="168.2" y="78.5">18</text>
<text x="168.2" y="81">19</text>
<text x="168.2" y="83.6">20</text>
<text x="205.1" y="78.5">38</text>
<text x="205.1" y="81">39</text>
<text x="205.1" y="83.6">40</text>
<text x="74.9" y="86.1">28</text>
<text x="95.8" y="86.1">9</text>
<text x="168.2" y="86.1">23</text>
<text x="205.1" y="86.1">42</text>
<text x="74.9" y="93.7">17</text>
<text x="74.9" y="91.2">18</text>
<text x="95.2" y="91.2">10</text>
<text x="95.2" y="93.7">11</text>
<text x="168.8" y="91.2">1</text>
<text x="168.8" y="93.7">2</text>
<text x="205.1" y="91.2">43</text>
<text x="205.1" y="93.7">44</text>
<text x="74.9" y="101.3">12</text>
<text x="74.9" y="96.3">16</text>
<text x="95.2" y="98.8">19</text>
<text x="95.2" y="101.3">20</text>
<text x="168.8" y="96.3">4</text>
<text x="168.8" y="98.8">5</text>
<text x="168.8" y="101.3">6</text>
<text x="205.1" y="96.3">45</text>
<text x="205.1" y="98.8">46</text>
<text x="205.1" y="101.3">47</text>
<text x="74.9" y="103.9">13</text>
<text x="74.9" y="106.4">15</text>
<text x="168.2" y="106.4">58</text>
<text x="168.8" y="103.9">7</text>
<text x="205.1" y="103.9">48</text>
<text x="205.1" y="106.4">49</text>
<text x="86.1" y="111.2" transform="rotate(-90 86.1 111.2)">1</text>
<text x="168.2" y="109">59</text>
<text x="168.2" y="111.5">60</text>
<text x="205.1" y="109">50</text>
<text x="205.1" y="111.5">51</text>
<text x="168.2" y="114">61</text>
<text x="168.2" y="116.6">62</text>
<text x="168.2" y="119.1">63</text>
<text x="205.1" y="114">52</text>
<text x="205.1" y="116.6">56</text>
<text x="205.1" y="119.1">57</text>
<text x="168.2" y="121.7">64</text>
<text x="205.1" y="124.2">28</text>
<text x="205.1" y="126.7">29</text>
<text x="205.1" y="129.3">30</text>
<text x="205.1" y="131.8">53</text>
<text x="185.2" y="136.6" transform="rotate(-90 185.2 136.6)">14</text>
<text x="187.7" y="136.6" transform="rotate(-90 187.7 136.6)">21</text>
<text x="190.2" y="136.6" transform="rotate(-90 190.2 136.6)">41</text>
<text x="192.8" y="136.6" transform="rotate(-90 192.8 136.6)">54</text>
<text x="269.8" y="149.6">4</text>
<text x="269.8" y="147.1">5</text>
<text x="269.8" y="144.5">6</text>
<text x="269.8" y="154.7">2</text>
<text x="269.8" y="152.1">3</text>
<text x="62.8" y="158.5">3</text>
<text x="75.5" y="158.5">2</text>
<text x="269.8" y="157.2">1</text>
<text x="69.6" y="165.8" transform="rotate(-90 69.6 165.8)">1</text>
</g>
<g font-size="1.8" fill="#0f0f0f">
<text x="211.9" y="53">PB0</text>
<text x="160" y="55.5">D7</text>
<text x="160" y="58.1">PA0</text>
<text x="160" y="60.6">PA1</text>
<text x="160" y="63.2">PA2</text>
<text x="160" y="65.7">PA3</text>
<text x="211.9" y="60.6">PB1</text>
<text x="211.9" y="65.7">PB2</text>
<text x="67.3" y="70.8">D1</text>
<text x="67.3" y="68.2">D0</text>
<text x="101.6" y="68.2">PA0</text>
<text x="101.6" y="70.8">PA1</text>
<text x="160" y="68.2">PA4</text>
<text x="160" y="70.8">PA5</text>
<text x="211.9" y="70.8">PB4</text>
<text x="211.9" y="68.2">PB3</text>
<text x="67.3" y="73.3">D2</text>
<text x="67.3" y="75.9">D3</text>
<text x="101.6" y="75.9">PA3</text>
<text x="101.6" y="73.3">PA2</text>
<text x="160" y="73.3">PA6</text>
<text x="160" y="75.9">PA7</text>
<text x="211.9" y="73.3">PB5</text>
<text x="211.9" y="75.9">PB6</text>
<text x="67.3" y="78.4">D4</text>
<text x="67.3" y="80.9">D5</text>
<text x="67.3" y="83.5">D6</text>
<text x="101.6" y="83.5">PA6</text>
<text x="101.6" y="78.4">PA4</text>
<text x="101.6" y="80.9">PA5</text>
<text x="211.6" y="83.5">R/~{W}</text>
<text x="211.9" y="78.4">PB7</text>
<text x="213.2" y="80.9">~{CS}</text>
<text x="67.3" y="86">D7</text>
<text x="101.6" y="86">PA7</text>
<text x="212.2" y="86">~{RST}</text>
<text x="67.3" y="91.1">RS0</text>
<text x="67.3" y="93.6">RS1</text>
<text x="101.5" y="91.1">PB0</text>
<text x="101.5" y="93.6">PB1</text>
<text x="160" y="91.1">D1</text>
<text x="160" y="93.6">D2</text>
<text x="212" y="91.1">RS2</text>
<text x="212" y="93.6">RS1</text>
<text x="67.3" y="101.3">~{CS}</text>
<text x="67.3" y="96.2">RS2</text>
<text x="101.5" y="98.7">PC6</text>
<text x="101.5" y="101.3">PC7</text>
<text x="160" y="98.7">D4</text>
<text x="160" y="101.3">D5</text>
<text x="160" y="96.2">D3</text>
<text x="211.9" y="98.7">PC0</text>
<text x="211.9" y="101.3">PC1</text>
<text x="212" y="96.2">RS0</text>
<text x="67.3" y="103.8">R/~{W}</text>
<text x="67.3" y="106.3">~{RST}</text>
<text x="160" y="103.8">D6</text>
<text x="211.9" y="106.3">PC3</text>
<text x="211.9" y="103.8">PC2</text>
<text x="160" y="108.9">PC6</text>
<text x="211.9" y="108.9">PC4</text>
<text x="211.9" y="114">PC5</text>
<text x="160" y="119">PC7</text>
<text x="160" y="121.6">D0</text>
<text x="212.9" y="124.1">TDI</text>
<text x="212.1" y="126.7">TMS</text>
<text x="212.1" y="131.7">TDO</text>
<text x="212.2" y="129.2">TCK</text>
<text x="260.3" y="144.4">TDO</text>
<text x="260.3" y="154.6">TCK</text>
<text x="260.3" y="152.1">TMS</text>
<text x="260.3" y="157.1">TDI</text>
</g>
</svg>
